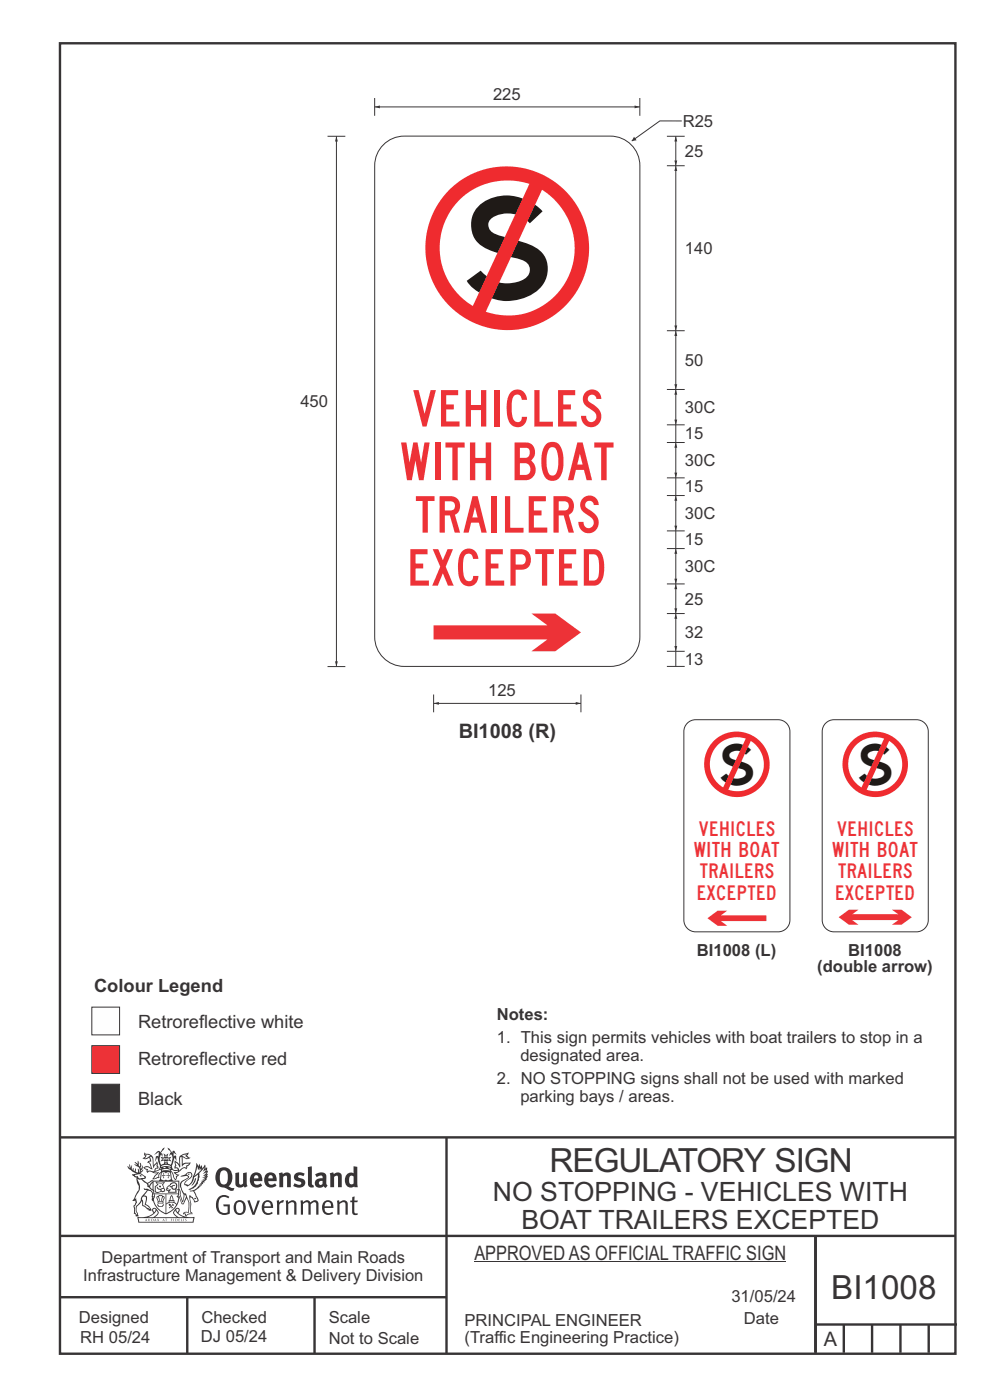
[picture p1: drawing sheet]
<svg xmlns="http://www.w3.org/2000/svg" width="210mm" height="297mm" viewBox="0 0 210 297" stroke-linecap="round" stroke-linejoin="round" font-family="sans-serif">
<g fill="none" stroke="#373435" stroke-width=".51">
<path d="M12.7 9.2h190v278h-190zM12.7 241.3h190M94.7 241.4v45.8M12.7 275.2h82M12.7 262.2h190.1M39.7 275.2v12M66.7 275.2v12M173 262.1v24.9M173 281h30M179 281v6M185 281v6M191 281v6"/>
<path d="M197 281v6"/>
</g>
<path d="M19.5 221.8h5.9v5.9h-5.9z" fill-rule="evenodd" fill="#ed3237" stroke="#373435" stroke-width=".21"/>
<path d="M19.5 230h5.9v5.9h-5.9z" fill-rule="evenodd" fill="#373435" stroke="#373435" stroke-width=".21"/>
<path d="M19.5 213.7h5.9v5.8h-5.9z" fill-rule="evenodd" fill="#fefefe" stroke="#373435" stroke-width=".21"/>
<g fill="#373435">
<path d="M47 248.4a2.55 2.55 0 0 0 0 2.7l.3 .2a.81 .81 0 0 0 1-1v-.5a1.04 1.04 0 0 0-1.1-1.5zM46.3 248.1a1.82 1.82 0 0 1 2.1-.2 1.82 1.82 0 0 1 .9 1.8 2.29 2.29 0 0 1-.8 2l.7 .3h.5l-.2 .6a2.87 2.87 0 0 1-2-.7 2.12 2.12 0 0 1-1.7-3.1z" fill-rule="evenodd"/>
<path d="M49.9 248.9l.8-.2v2a.46 .46 0 0 0 .3 .6 .46 .46 0 0 0 .6-.3v-2.1l.7-.2v2.4l.2 .5-.5 .3-.3-.3a1.02 1.02 0 0 1-1.2 .3 1.02 1.02 0 0 1-.6-1.1z" fill-rule="evenodd"/>
<path d="M54 249.5l-.1 .5h.9a.49 .49 0 0 0-.2-.6 .49 .49 0 0 0-.6 .1zM53.4 249.1a1.34 1.34 0 0 1 1.6-.2 1.34 1.34 0 0 1 .6 1.5v.2h-1.7a.77 .77 0 0 0 .5 .8 .77 .77 0 0 0 .9-.4l.3 .5a1.59 1.59 0 0 1-2 .2 1.59 1.59 0 0 1-.5-2.1z" fill-rule="evenodd"/>
<path d="M57 249.5l-.1 .5h1a.49 .49 0 0 0-.2-.6 .49 .49 0 0 0-.7 .1zM56.4 249.1a1.34 1.34 0 0 1 1.6-.2 1.34 1.34 0 0 1 .7 1.5v.2h-1.8a.77 .77 0 0 0 .5 .8 .77 .77 0 0 0 .9-.4l.4 .5a1.59 1.59 0 0 1-2.1 .2 1.59 1.59 0 0 1-.5-2.1z" fill-rule="evenodd"/>
<path d="M59.2 248.9l.7-.2 .1 .4a.95 .95 0 0 1 1-.3 .95 .95 0 0 1 .7 .8v2.3h-.8v-2.3a.46 .46 0 0 0-.8 .1v2.2h-.8z" fill-rule="evenodd"/>
<path d="M62.6 249.1a1.75 1.75 0 0 1 2-.1l-.2 .5-.6-.2a.43 .43 0 0 0-.6 .3l.4 .3a1.04 1.04 0 0 1 1.2 1.1 1.04 1.04 0 0 1-1.4 1l-1.2-.4 .3-.6 1 .4 .4-.4a.88 .88 0 0 0-1-.5l-.4-.2-.1-.4z" fill-rule="evenodd"/>
<path d="M65.3 247.6l.8-.2 .1 3.8 .3 .2 .1 .4a.88 .88 0 0 1-1 0 .88 .88 0 0 1-.3-1z" fill-rule="evenodd"/>
<path d="M67.8 250.6a.43 .43 0 0 0-.1 .7 .43 .43 0 0 0 .7-.1v-.7zM66.8 249.1a1.7 1.7 0 0 1 2.4 .1v1.9l.3 .4-.4 .5-.5-.4a1.03 1.03 0 0 1-1.7-.1 1.03 1.03 0 0 1 .8-1.5h.7v-.4a.8 .8 0 0 0-1.2 .1z" fill-rule="evenodd"/>
<path d="M70 248.9l.7-.2 .1 .4a.95 .95 0 0 1 1-.3 .95 .95 0 0 1 .7 .8v2.3h-.8v-2.3a.46 .46 0 0 0-.8 .1v2.2h-.8z" fill-rule="evenodd"/>
<path d="M74.3 249.5a1.48 1.48 0 0 0 0 1.7h.5l.2-.1v-1.5l-.3-.2zM75 247.4l.8 .1 .1 4.4h-.7l-.1-.2a1.26 1.26 0 0 1-1.4 0 1.26 1.26 0 0 1-.5-1.3 1.29 1.29 0 0 1 .4-1.4 1.29 1.29 0 0 1 1.4-.1z" fill-rule="evenodd"/>
<path d="M46.4 253.9a1.72 1.72 0 0 1 2.3 0l-.3 .3a1.24 1.24 0 0 0-1.4-.2 1.24 1.24 0 0 0-.6 1.4 1.49 1.49 0 0 0 1.2 1.9l.7-.1v-1.3h-.8l-.1-.4h1.3v1.9a1.93 1.93 0 0 1-2.2 0 1.93 1.93 0 0 1-.7-2.2l.2-.8z" fill-rule="evenodd"/>
<path d="M50.4 255.1a1.65 1.65 0 0 0 .2 2.2 .99 .99 0 0 0 1-1.4 .78 .78 0 0 0-.4-.8 .78 .78 0 0 0-.8 0zM50 254.9a1.33 1.33 0 0 1 1.6-.1 1.33 1.33 0 0 1 .5 1.4 1.31 1.31 0 0 1-1.3 1.6 1.31 1.31 0 0 1-1.2-1.6v-.6z" fill-rule="evenodd"/>
<path d="M52.5 254.7l.4-.1 .9 2.6 .8-2.5h.5l-1.1 3h-.5z" fill-rule="evenodd"/>
<path d="M56.3 255.2l-.2 .7h1.3a.7 .7 0 0 0-.3-.8 .7 .7 0 0 0-.8 .1zM55.9 255a1.22 1.22 0 0 1 1.5-.2 1.22 1.22 0 0 1 .5 1.5h-1.8a.93 .93 0 0 0 .5 1 .93 .93 0 0 0 1.1-.2l.2 .3a1.43 1.43 0 0 1-1.8 .1 1.43 1.43 0 0 1-.6-1.7z" fill-rule="evenodd"/>
<path d="M58.7 254.7l.4-.1 .1 .5 .4-.4 .6-.1-.2 .5a.66 .66 0 0 0-.8 .7v1.9h-.4z" fill-rule="evenodd"/>
<path d="M60.6 254.7l.4-.1 .1 .5a.94 .94 0 0 1 1-.5 .94 .94 0 0 1 .8 .8v2.3h-.5l-.1-2.5a.81 .81 0 0 0-1.2 .3v2.2h-.4z" fill-rule="evenodd"/>
<path d="M63.7 254.7l.5-.1 .1 .5 .4-.3a.78 .78 0 0 1 1.1 .3 .9 .9 0 0 1 1-.5 .9 .9 0 0 1 .8 .8v2.3h-.5l-.1-2.5a.67 .67 0 0 0-1.1 .3v2.2h-.5v-2.4l-.4-.3-.7 .4v2.3h-.5z" fill-rule="evenodd"/>
<path d="M69 255.2l-.1 .7h1.3a.7 .7 0 0 0-.3-.8 .7 .7 0 0 0-.9 .1zM68.7 255a1.22 1.22 0 0 1 1.5-.2 1.22 1.22 0 0 1 .5 1.5h-1.8a.93 .93 0 0 0 .4 1 .93 .93 0 0 0 1.2-.2l.1 .3a1.44 1.44 0 0 1-1.7 .1 1.44 1.44 0 0 1-.6-1.7z" fill-rule="evenodd"/>
<path d="M71.4 254.7l.5-.1 .1 .5a.94 .94 0 0 1 1-.5 .94 .94 0 0 1 .8 .8v2.3h-.5l-.1-2.5a.81 .81 0 0 0-1.2 .3v2.2h-.4z" fill-rule="evenodd"/>
<path d="M74.7 253.9l.5-.1v.9h.7l-.1 .3h-.6v2.2l.1 .2h.5l.1 .3a.75 .75 0 0 1-1.2-.6v-2.1h-.4v-.3h.4z" fill-rule="evenodd"/>
<path d="M30.8 244.9l1.1 .3-.9 .5h-.4l.6-.5zM31.8 245.4h.2a2.44 2.44 0 0 1 .4 1.9l.1 .5 .7-1-.1 .6 .3 .3a.57 .57 0 0 0-.6 .7l-1-.1-.5 .2 .2-.5-.8-.3 .7-.1 .9 .5 .1-.1-.6-1.3-.2-.2h.5zM30.7 244.4l-.1 .5 .2 .4-.6 .4a1.04 1.04 0 0 0 1.4-.1l.2 .6-.3 .1-.2 .4a.94 .94 0 0 1 .8 1.1l-.2-.1a1.16 1.16 0 0 0-1.5-.1l.3 .4 .4 .2 .1 .5 .2 .1 .1-.2a.94 .94 0 0 1 1.1 .2l.8 .1-1.2 1.2a1.13 1.13 0 0 0 1.2-.2l.4-.1-.1-.4 .5-.8a.83 .83 0 0 0-.6 1.1l-.3-.1-.7 .4 1.1-1.4-.5 .1-.5-.1 1.3-.5-.1-.1-.9 .4v-.3l.2-.2 .3 .1 .1-.3-.2-.4v-.6l-.1-.4-.7 1v-.7a1.42 1.42 0 0 0-1.6-1.8z" fill-rule="evenodd"/>
<path d="M38.5 245.2l.5-.2 .7-.1-.6 .3 .8 .5h-.3zM38.3 245.5l.2-.1 .1 2a1.69 1.69 0 0 1 1.6-.6l-.8 .5 .1 .5a1.1 1.1 0 0 0-1.5 .6l-.1-.5-.2-.2h-.5l.3-.4-.3-.7a1.42 1.42 0 0 1 .8 1.1l.2-.1zM37.1 246.2l.1 1-.2 .3 .1 .4h.5l.1 .2a.96 .96 0 0 1-1.1-.1l-.1 .1a1.06 1.06 0 0 0 1.3 .2v.1a.72 .72 0 0 1-1 .2l.3 .5 .6 .2-.4 .2-.1 .6-.2-.3-.4-1.1-.4-.4 .4 .9a1.54 1.54 0 0 0 .7 1.2l.2-.3a.58 .58 0 0 1 .4-.8l.2-.1h-.3l-.5-.3 .9-.5a.93 .93 0 0 1 1.2-.5v.2l.2-.2 .1-.5a.99 .99 0 0 0 .7-.8l-1.3 .1-.3 .2-.1-1.4 .9 .4 .9-.3h-.4l-.5-.4 .4-.7-.6 .2a1.46 1.46 0 0 0-1.4 2.1v.4l-.2-.4z" fill-rule="evenodd"/>
<path d="M35.6 248.9l.2 .1-.1 .3 .4 .1h-.4v.6l-.1-.6h-.3l.3-.1z" fill-rule="evenodd"/>
<path d="M34.6 248.9l.2 .1v.3l.3 .1h-.3l-.1 .6v-.6h-.4l.4-.1z" fill-rule="evenodd"/>
<path d="M34.3 248.8a.57 .57 0 0 1 .9 .2 .57 .57 0 0 1 .9-.2l.2 1.4h-.2a.57 .57 0 0 1-.9 0 .69 .69 0 0 1-1.1 0zM34.2 248.1l-.3 2.1-.2 .4h3l-.2-.4-.3-2.1h-.2v.2l-.8-.1-.8 .1v-.2z" fill-rule="evenodd"/>
<path d="M34.2 252.4a.3 .3 0 0 0 .6 0 .3 .3 0 0 0-.6 0zM33.3 250.9l.3 .3-.3 .4a.79 .79 0 0 0 0 1.3l.8-.2-.1-.3a.55 .55 0 0 1-.7-.6l.1-.1 .2 .3 .3 .2 .8-.2-.4-.7 .4-.4-.7 .2zM33 250.7l1.1 .2 .9-.2-.4 .6 .4 1.2a.56 .56 0 0 1-.8 .3l-.2 .1a.73 .73 0 0 1-.9 .1 .73 .73 0 0 1-.3-1v-.4l.6-.4z" fill-rule="evenodd"/>
<path d="M35.6 251.8l.7-.4a.58 .58 0 0 1 1-.1 .58 .58 0 0 1-.4 .9l-.3-.3a.43 .43 0 0 1 .6-.4 .57 .57 0 0 0-.8 .2l-.2-.1-.3 .1 .4 .2a.55 .55 0 0 0 .9 .4v.5h-1.3l.3-.4-.1-.1-.6 .1 .2-.3-.2-.1zM35.4 251.8l-.1 .2a.39 .39 0 0 0 .2 .6h.3l-.2 .4h1.9l-.1-.8a.86 .86 0 0 0-.1-1.3 .86 .86 0 0 0-1.3 .4z" fill-rule="evenodd"/>
<path d="M36 254.8h.8v.2h-.8zM36.4 253.8l.2 .8h-.4zM36.4 253.5l-.3 .5-.1 .6h-.2v.4l-.7 .4 .2 .1a1.48 1.48 0 0 1 2.1 .2l.2-.1-.6-.5v-.5h-.2l-.1-.6z" fill-rule="evenodd"/>
<path d="M35.8 255.4l.4 .1 .1 .3 .3-.2-.2-.2a.38 .38 0 0 1 .5 .5l-.2-.2-.3 .2 .3 .2-.3 .3-.1-.4-.4 .4-.1-.2 .4-.3-.1-.1-.2 .1z" fill-rule="evenodd"/>
<path d="M34.5 254h.2v.2l-.2 .6h-.2zM33.6 255.3h.9v.2a.55 .55 0 0 1-.8 .4v-.2l-.2-.1zM33.4 254h.2l.2 .8h-.2zM33.6 255l.8-.1 .1 .2h-.8zM33.8 253.7h.5l-.2 1.1h-.1zM33.3 253.8l-.1 .3 .3 1.1a.48 .48 0 0 0-.1 .6 .48 .48 0 0 0 .5 .2h.5a.49 .49 0 0 0 .2-.8l.3-1.1-.1-.3a1.42 1.42 0 0 0-1.5 0z" fill-rule="evenodd"/>
<path d="M33.7 251.5l.4 .1 .1 .3h-.3z" fill-rule="evenodd"/>
<path d="M41.3 250.1l.3-.2-.2 .8-.6 .8h-.2l.5-.7z" fill-rule="evenodd"/>
<path d="M39.7 249l.3-.2 .5 .2a.88 .88 0 0 1-.6 1.1 1.22 1.22 0 0 0-.8 1.3l.5 .2a.72 .72 0 0 0 .9-.4l.5-.8 .2-.6 .8-.6v.2a2.85 2.85 0 0 1-2 2.9l.1 .1a2.13 2.13 0 0 0 1.9-1.5v-.3a2.01 2.01 0 0 0 .3-1.7l1.1-1.3-.4 1 .7-.5-.7 1 .8-.4-.8 .8 .7-.2-.9 .6 .8-.1-.8 .4h.7l-.8 .3 .3 .2h-.4l.2 .3h-.4l.2 .3h-.4l.1 .2h-.1a2.16 2.16 0 0 1-2 1.1l.1 .2 .4-.1a.76 .76 0 0 1 .7 .8l.5 1.2-.6 .2a1.45 1.45 0 0 0-1.1-1.3l.2 1.8-.1 1.8 .4 .3a1.07 1.07 0 0 0-1.2 .4v-.3l-.5-.2a.87 .87 0 0 1 1.1-.1v-.7a4.4 4.4 0 0 0-.6-3.1l-.1-.3h-.2a2.16 2.16 0 0 1-.7-2.2l.3-.4 1.2-.7a.55 .55 0 0 0-.4-.8zM37.8 252.4a.76 .76 0 0 1 .3 1.1l.6 1.6 .4-1.7 .2 .1a.61 .61 0 0 1-.1 .9l-.3 .8-.2 .1-.7-1.6-.3 .1a1.18 1.18 0 0 0 .1-1.4zM41.8 247.5l.2 .7 .3-.5v.6l.4-.5a1.9 1.9 0 0 1-1.2 1.4l-.3 .3zM38.2 249.6l1.4-.2 .2 .2v.3l-.5 .2a1.26 1.26 0 0 0-.9 1.9l.2 .7a1.84 1.84 0 0 1 .1 2.1l-.4-1.4a.96 .96 0 0 0-.4-1.2l-.4 .2a.78 .78 0 0 1 0 1.3l.1 .3h.4l.4 1.1a.38 .38 0 0 0 .2 .4 .38 .38 0 0 0 .4-.1l.6-1.2a2.94 2.94 0 0 1 .4 2.5l-.1 .4h-.8l-.3 .4v.2l.4-.1 .1 .4 .2 .1a1.02 1.02 0 0 1 1.3-.5v-.4l-.3-.1 .1-1.8-.3-1.3h.1a1.14 1.14 0 0 1 .8 1 .63 .63 0 0 0 .8-.2 .63 .63 0 0 0-.2-.9l-.6-1.2 .9-.6 .2-.4h.3l-.1-.2h.4l-.1-.3h.3l-.1-.3 .5-.1-.2-.2 .6-.4v-.2h-.2l.4-.5h-.3l.3-.5-.4 .1 .4-.5v-.3l-.3 .2 .2-.7-.1-.2-.4 .3v-.8l-.6 .8-.2-.8-.2 .5-.3-.7-.1 .6-.5-.8-.1 1.4-.6 1.8a1.81 1.81 0 0 1-1 1.5l-.6-.2a1.75 1.75 0 0 1 1.1-1.2 .75 .75 0 0 0 .1-1.3 .75 .75 0 0 0-1.2 .4z" fill-rule="evenodd"/>
<path d="M41.2 254.1h.3l.2 .2-.4 .1z" fill-rule="evenodd"/>
<path d="M29.4 258.4h11.6l-.1 .8h-11.4zM31.3 258.2l.5-.1a2.48 2.48 0 0 0 1.4-1.3l.3 .5-.5 .6-.5 .3zM32.5 256.6l.3-.2 .2 .1-.3 .7zM37.2 256.8a2.65 2.65 0 0 0 1.8 1.4h-1.1l-.5-.3-.5-.6zM37.4 256.5l.2-.1 .3 .2-.3 .6zM29.2 258.2l.1 1.2h11.8l.2-1.1-.2-.1a4.1 4.1 0 0 1-3.3-.9l.3-.4-.1-.6a1.06 1.06 0 0 0-1.3 1l.2 .4 .6 .5h-4.7l.3-.1a.84 .84 0 0 0 .6-.8 .84 .84 0 0 0-.5-.8l-.3-.2h-.5l-.1 .6 .3 .4a4.2 4.2 0 0 1-3.4 .9z" fill-rule="evenodd"/>
<path d="M31 258.7l.1 .2h-.2zM31 258.5l-.3 .6 .4-.2 .2 .2z" fill-rule="evenodd"/>
<path d="M31.3 258.6h.3v.4a.25 .25 0 0 0 .2-.1 .25 .25 0 0 0-.1-.3h.1a.29 .29 0 0 1 0 .4 .29 .29 0 0 1-.4 0 .29 .29 0 0 1 0-.4z" fill-rule="evenodd"/>
<path d="M32.2 258.6a.22 .22 0 0 1 .3 .2 .22 .22 0 0 1-.3 .2zM32 258.6l.1 .4a.33 .33 0 0 0 .4 0 .33 .33 0 0 0 0-.4 .33 .33 0 0 0-.5 0z" fill-rule="evenodd"/>
<path d="M32.9 258.7l.1 .2h-.2zM32.9 258.5l-.2 .6 .3-.2 .2 .2z" fill-rule="evenodd"/>
<path d="M33.3 258.6h.2l.1 .1 .2-.1-.2 .2 .2 .3-.3-.3-.1 .3h-.1l.2-.3z" fill-rule="evenodd"/>
<path d="M34.7 258.7l.1 .2h-.2zM34.7 258.5l-.3 .6 .4-.2 .2 .2z" fill-rule="evenodd"/>
<path d="M35 258.5h.5l-.2 .1v.5h-.2l.1-.5z" fill-rule="evenodd"/>
<path d="M36.2 258.6l.3-.1-.1 .1v.2h.1h-.1v.3h-.2z" fill-rule="evenodd"/>
<path d="M36.7 258.6h.2v.5h-.2z" fill-rule="evenodd"/>
<path d="M37.3 258.6a.22 .22 0 0 1 .3 .2 .22 .22 0 0 1-.3 .2zM37.1 258.6v.4a.33 .33 0 0 0 .5 0 .33 .33 0 0 0 0-.4 .33 .33 0 0 0-.5 0z" fill-rule="evenodd"/>
<path d="M37.8 258.6l.4-.1-.2 .1v.2h.1h-.1v.2l.2 .1h-.4z" fill-rule="evenodd"/>
<path d="M38.4 258.6h.2l-.1 .4 .2 .1h-.3z" fill-rule="evenodd"/>
<path d="M38.9 258.6h.2v.5h-.2z" fill-rule="evenodd"/>
<path d="M39.3 258.6h.2h-.1l.2 .3-.2 .2-.1-.1v-.1l.2 .1z" fill-rule="evenodd"/>
<path d="M34.2 247.4a1.51 1.51 0 0 1 2 .2 2.67 2.67 0 0 0-2.1 0zM35.7 247.6l.4 .1 .1 .3-.4-.1zM34.6 247.6h.5l.1 .2h-.4zM34 247.8l.3 .2h-.3zM34.9 246.9l.3-.2 .3 .2zM34.9 245.6l.2 .1v.3h-.2zM35 245.1l.2 .2 .2-.2-.1 .3h-.2zM35.1 246.3h.2l.1 .4-.2-.2-.2 .2zM35.3 245.7l.2-.1v.4h-.2zM34.4 245.7h.3l.1 .3-.4 .1 .2-.2zM35.7 245.7h.3l-.2 .2 .2 .2-.4-.1zM32.7 244.9l1-.5-.1 1-.2-.2-.3 .2-.3 1.1 .5-1 .3 .9a1.84 1.84 0 0 1 .2 1.7l.4 .1a2.48 2.48 0 0 1 2.2 0l.2-.2-.2-.7 .7-1.8 .4 .7-.2-1-.2-.1-.2 .3v-.9l.6 .4-.6-.8-.3 .1-.1 .4-.5-.9-.5-.3 .2 .5 .6 .5-.5 .8 .4-.4a2.06 2.06 0 0 1 0 2.3l-.5-.2-.2-.6 .1-.1 .8 .2-.4-.5 .4-.5-.7 .2-.2-.2 .2-.7-.5 .4-.5-.4 .2 .7-.2 .2-.7-.2 .4 .5-.4 .5 .8-.2 .1 .1-.2 .6-.5 .2a2.02 2.02 0 0 1 0-2.2l.3 .5-.1-.7-.3-.1 .8-1.2-.4 .3-.5 .8-.2-.3a.8 .8 0 0 0-.8 .5z" fill-rule="evenodd"/>
<path d="M29.2 250.1l.3 .1a.61 .61 0 0 1 .8 .4l.3 .2a.8 .8 0 0 1 .6 1l.4 .1 .5 .5a1 1 0 0 1 .5 1.1l-.1 .7v-.5h-.1a.96 .96 0 0 0-.8-1.3l-.2-.2h-.7l-.1-.1-.1 .1 .1 .3h.6l-1.2 1.3-.2 1-.4 .6a1.33 1.33 0 0 0-.5 1.8l.2 .5a1.26 1.26 0 0 1-.5-1.5l-.1-.3a1.56 1.56 0 0 0 .4-1.7l-.3 .2 .2-.5a3.2 3.2 0 0 0 .7-3zM30.4 253.9h.4a2.06 2.06 0 0 1-.1 1.6l.7 .5 .4 .4-.6-.1-.8-.6-.1-.9a.51 .51 0 0 1 .1-.9zM28.6 249.3a1.52 1.52 0 0 1 2.1 .5l-1.1 .2-.2-.1-.1-.4h-.5zM27.5 247v.8l-.3-.4h-.1a3.1 3.1 0 0 0 1.9 1.6l-1 .1 .5 .6 .5 .1 .1 1.1a1.84 1.84 0 0 1-.3 2.5l-.4 .9-.3 .4 .2 .1 .4-.1 .1 .4-.2 .5-.3 .2 .1 1.7h.2l.3 .5 .1 .1 .4-.1-.1-.5a1.3 1.3 0 0 1-.1-1.7l.9-1 .1 1.1 .6 .2 .5 .5 .1-.1 .2 .3h.5a1.85 1.85 0 0 0-1.2-1.4l.1-.3a1.39 1.39 0 0 0 0-1.4l-.5-.1 .5-.5a.66 .66 0 0 1 .9-.4 .66 .66 0 0 1 .3 .9l-.1 .4 .2-.1v.2l-.1 .3 .2 .5 .1-.3a2.24 2.24 0 0 0 .1-2.2 .73 .73 0 0 1-.7-.7 .73 .73 0 0 1 .6-.7v-.2a.94 .94 0 0 0-.9 .8 .48 .48 0 0 1-.1-.6 .48 .48 0 0 1 .5-.2l.5-.3a.51 .51 0 0 0-.8 .2l-.5 .2-1-.8h.6l.2-.5-1.2-.7 .5-.5v-.3l-.5 .4 .1-.2a.69 .69 0 0 0 .2-1v.4l-.2 .3v-1.1l-.3-.2 .1 .6-.1 .2-.4-1.3v.7l-.6-.4 .5 .7-.6-.2 .3 .3a1 1 0 0 1 .7 1.4l-.2-.8v.9l-.5-.2v-.8l-.2 .7-.2-.1-.1-.6-.2 .4-.2-.2 .1-.7-.2 .5z" fill-rule="evenodd"/>
<path d="M29.6 249.4l.2-.1 .3 .2z" fill-rule="evenodd"/>
<path d="M32.4 250.5h5.6v2l-.2-.1v-1.7h-5.2v2.5h5.2v-.8l.1 .2-.1 1.1v-.3h-2.5v4a4.1 4.1 0 0 0 2.6-3.6l.1-.1a4 4 0 0 1-2.8 3.9 4.2 4.2 0 0 1-2.8-4.7l.1 1.2 .1-.1a3.8 3.8 0 0 0 2.5 3.4v-4h-2.5l-.2-.9z" fill-rule="evenodd"/>
<circle cx="40" cy="249.1" r=".17"/>
</g>
<path d="M100.6 267.7h66.2" fill="none" stroke="#373435" stroke-width=".21"/>
<path d="M90.2 52.7a17.4 17.4 0 0 0 34.7 0 17.4 17.4 0 0 0-34.7 0zM115 40.3l-12 25.8a14.3 14.3 0 0 0 17.6-7.4 14.3 14.3 0 0 0-5.4-18.3zM97.3 42.6a14.8 14.8 0 0 1 15-3.6l-12 25.9a14.4 14.4 0 0 1-3-22.3z" fill-rule="evenodd" fill="#ef2b2f"/>
<path d="M143.4 123.9v6.3" fill="none" stroke="#373435" stroke-width=".21"/>
<g fill="#373435">
<path d="M143.4 123.9l.3 1.1h-.7z"/>
<path d="M143 129.1h.7l-.3 1.1z"/>
</g>
<path d="M143.4 116.4v7.5" fill="none" stroke="#373435" stroke-width=".21"/>
<g fill="#373435">
<path d="M143.4 116.4l.3 1.1h-.7z"/>
<path d="M143 122.8h.7l-.3 1.1z"/>
</g>
<path d="M143.4 105.1v7.5" fill="none" stroke="#373435" stroke-width=".21"/>
<g fill="#373435">
<path d="M143.4 105.1l.3 1.1h-.7z"/>
<path d="M143 111.5h.7l-.3 1.1z"/>
</g>
<path d="M143.4 93.9v7.5" fill="none" stroke="#373435" stroke-width=".21"/>
<g fill="#373435">
<path d="M143.4 93.9l.3 1.1h-.7z"/>
<path d="M143 100.3h.7l-.3 1.1z"/>
</g>
<path d="M143.4 35.2v35" fill="none" stroke="#373435" stroke-width=".21"/>
<g fill="#373435">
<path d="M143.4 35.2l.3 1.1h-.7z"/>
<path d="M143 69.1h.7l-.3 1.1z"/>
</g>
<path d="M79.5 22.7h56.2" fill="none" stroke="#373435" stroke-width=".21"/>
<g fill="#373435">
<path d="M79.5 22.7l1.1-.3v.6z"/>
<path d="M134.6 22.4l1.1 .3-1.1 .3z"/>
</g>
<path d="M143.4 70.2v12.4" fill="none" stroke="#373435" stroke-width=".21"/>
<g fill="#373435">
<path d="M143.4 70.2l.3 1.1h-.7z"/>
<path d="M143 81.5h.7l-.3 1.1z"/>
</g>
<path d="M143.4 28.9v6.3" fill="none" stroke="#373435" stroke-width=".21"/>
<g fill="#373435">
<path d="M143.4 28.9l.3 1.1h-.7z"/>
<path d="M143 34.1h.7l-.3 1.1z"/>
</g>
<path d="M143.4 130.2v8" fill="none" stroke="#373435" stroke-width=".21"/>
<g fill="#373435">
<path d="M143.4 130.2l.3 1.1h-.7z"/>
<path d="M143 137.1h.7l-.3 1.1z"/>
</g>
<g fill="none" stroke="#373435" stroke-width=".21">
<path d="M135.7 20.8v3.8M141.5 35.2h3.7M141.5 28.9h3.7M141.5 70.2h3.7M141.5 93.9h3.7M141.5 90.1h3.7M143.4 90.1v3.8M141.5 112.6h3.7M141.5 116.4h3.7M141.5 101.4h3.7M141.5 105.1h3.7M143.4 101.4v3.7"/>
<path d="M143.4 112.6v3.8M141.5 138.2h3.7M141.5 130.2h3.7M141.5 123.9h3.7"/>
</g>
<path d="M92 132.7h24.1l-3.4-2.5h5.1l5.4 4-5.4 4h-5.1l3.4-2.5h-24.1z" fill-rule="evenodd" fill="#ed3237"/>
<path d="M81.3 30.7a6.2 6.2 0 0 1 4.4-1.8h43.8a6.3 6.3 0 0 1 6.2 6.2v100a6.3 6.3 0 0 1-6.2 6.3h-43.8a6.3 6.3 0 0 1-6.2-6.3v-100a6.2 6.2 0 0 1 1.8-4.4zM144.6 25.7h-4.6l-6 4.2" fill="none" stroke="#373435" stroke-width=".21"/>
<path d="M134.5 29l.5 .8-1 .1z" fill="#373435"/>
<path d="M92 149.2h31.2" fill="none" stroke="#373435" stroke-width=".21"/>
<g fill="#373435">
<path d="M122.1 148.9l1.1 .3-1.1 .3z"/>
<path d="M92 149.2l1.1-.3v.6z"/>
</g>
<path d="M71.4 28.9v112.5" fill="none" stroke="#373435" stroke-width=".21"/>
<g fill="#373435">
<path d="M71.4 28.9l.3 1.1h-.6z"/>
<path d="M71.1 140.3h.6l-.3 1.1z"/>
</g>
<path d="M69.5 28.9h3.8M79.5 20.8v3.8M143.4 82.6v7.5M69.5 141.4h3.8" fill="none" stroke="#373435" stroke-width=".21"/>
<g fill="#373435">
<path d="M143.4 82.6l.3 1.1h-.7z"/>
<path d="M143 89h.7l-.3 1.1z"/>
</g>
<path d="M141.5 82.6h3.7M143.4 138.2v3.2M92 147.3v3.8M123.2 147.3v3.8M141.5 141.4h3.7M175 153.6a2.5 2.5 0 0 1 1.9-.9h17.5a2.51 2.51 0 0 1 2.5 2.5v40a2.51 2.51 0 0 1-2.5 2.5h-17.5a2.51 2.51 0 0 1-2.5-2.5v-40l.1-.6z" fill="none" stroke="#373435" stroke-width=".21"/>
<g fill="#ed3237">
<path d="M177.9 194.6l2.2-1.6h2l-1.4 1h9.7v1.2h-9.7l1.4 1h-2z" fill-rule="evenodd"/>
<path d="M180.9 194h9.7l-1.4-1h2l2.2 1.6-2.2 1.6h-2l1.4-1h-9.7z" fill-rule="evenodd"/>
</g>
<path d="M178.7 162.2a7 7 0 0 0 13.9 0 7 7 0 0 0-13.9 0zM188.6 157.2l-4.8 10.3 1.2 .3h1.3a5.8 5.8 0 0 0 5-4.5 5.8 5.8 0 0 0-2.7-6.1zM181.5 158.1a5.9 5.9 0 0 1 6-1.4l-4.8 10.3-1-.7-.8-1a5.7 5.7 0 0 1 .6-7.2z" fill-rule="evenodd" fill="#ef2b2f"/>
<path d="M150.1 194.8l2.1-1.6h2.1l-1.4 1h9.7v1.2h-9.7l1.4 1h-2.1z" fill-rule="evenodd" fill="#ed3237"/>
<path d="M145.6 153.6a2.5 2.5 0 0 1 2-.9h17.5a2.51 2.51 0 0 1 2.5 2.5v40a2.51 2.51 0 0 1-2.5 2.5h-17.5a2.51 2.51 0 0 1-2.5-2.5v-40v-.6z" fill="none" stroke="#373435" stroke-width=".21"/>
<path d="M149.4 162.2a6.9 6.9 0 0 0 13.8 0 6.9 6.9 0 0 0-13.8 0zM159.3 157.2l-4.8 10.3 1.2 .3h1.3a5.8 5.8 0 0 0 4.9-4.5 5.8 5.8 0 0 0-2.6-6.1zM152.2 158.1a5.9 5.9 0 0 1 6-1.4l-4.8 10.3-1-.7-.8-1a5.7 5.7 0 0 1 .6-7.2z" fill-rule="evenodd" fill="#ef2b2f"/>
<text font-size="21.6" fill="#1f1a17" x="99" y="63.5">S</text>
<text font-size="11.1" fill="#ed3237" x="84.8" y="101.9">WITH BOAT</text>
<g font-size="10.8" fill="#ed3237">
<text x="87.4" y="90.5">VEHICLES</text>
<text x="88" y="113">TRAILERS</text>
<text x="86.2" y="124.2">EXCEPTED</text>
</g>
<g font-size="8.6" fill="#1f1a17">
<text x="152.9" y="166.5">S</text>
<text x="182.2" y="166.5">S</text>
</g>
<g font-size="7.1" fill="#373435">
<text x="116.6" y="248.6">REGULATORY SIGN</text>
<text x="176.3" y="275.6">BI1008</text>
</g>
<g font-size="5.6" fill="#373435">
<text x="104.6" y="254.9">NO STOPPING - VEHICLES WITH</text>
<text x="110.6" y="260.8">BOAT TRAILERS EXCEPTED</text>
</g>
<g font-size="4.4" fill="#ed3237">
<text x="147.2" y="181.9">WITH BOAT</text>
<text x="176.6" y="181.9">WITH BOAT</text>
</g>
<g font-size="4.3" fill="#ed3237">
<text x="148.2" y="177.3">VEHICLES</text>
<text x="177.6" y="177.3">VEHICLES</text>
<text x="147.7" y="190.8">EXCEPTED</text>
<text x="148.5" y="186.3">TRAILERS</text>
<text x="177.1" y="190.8">EXCEPTED</text>
<text x="177.8" y="186.3">TRAILERS</text>
</g>
<g font-size="4.2" fill="#373435">
<text x="97.3" y="156.7">BI1008 (R)</text>
<text x="100.6" y="267.2">APPROVED AS OFFICIAL TRAFFIC SIGN</text>
<text x="174.7" y="285.6">A</text>
</g>
<g font-size="3.9" fill="#373435">
<text x="20" y="210.4">Colour Legend</text>
<text x="29.3" y="218">Retroreflective white</text>
<text x="29.3" y="226">Retroreflective red</text>
<text x="29.3" y="234.3">Black</text>
</g>
<g font-size="3.5" fill="#373435">
<text x="104.6" y="21.3">225</text>
<text x="144.8" y="26.9">R25</text>
<text x="145.3" y="33.3">25</text>
<text x="145.3" y="53.9">140</text>
<text x="145.3" y="77.6">50</text>
<text x="63.7" y="86.4">450</text>
<text x="145.3" y="87.6">30C</text>
<text x="145.3" y="93.2">15</text>
<text x="145.3" y="98.9">30C</text>
<text x="145.3" y="104.5">15</text>
<text x="145.3" y="110.1">30C</text>
<text x="145.3" y="115.7">15</text>
<text x="145.3" y="121.4">30C</text>
<text x="145.3" y="128.3">25</text>
<text x="145.3" y="135.4">32</text>
<text x="145.3" y="141">13</text>
<text x="103.5" y="147.7">125</text>
<text x="147.8" y="202.9">BI1008 (L)</text>
<text x="179.9" y="202.8">BI1008</text>
<text x="173.4" y="206.2">(double arrow)</text>
<text x="105.4" y="216.5">Notes:</text>
<text x="105.4" y="221.2">1. This sign permits vehicles with boat trailers to stop in a</text>
<text x="110.4" y="225.1">designated area.</text>
<text x="105.4" y="229.9">2. NO STOPPING signs shall not be used with marked</text>
<text x="110.4" y="233.8">parking bays / areas.</text>
<text x="21.6" y="267.9">Department of Transport and Main Roads</text>
<text x="17.7" y="271.8">Infrastructure Management &amp; Delivery Division</text>
<text x="16.7" y="280.6">Designed</text>
<text x="42.7" y="280.6">Checked</text>
<text x="69.7" y="280.6">Scale</text>
<text x="98.5" y="281.3">PRINCIPAL ENGINEER</text>
<text x="155.1" y="276.1">31/05/24</text>
<text x="157.8" y="280.9">Date</text>
<text x="17" y="284.8">RH 05/24</text>
<text x="42.6" y="284.8">DJ 05/24</text>
<text x="69.7" y="285.2">Not to Scale</text>
<text x="98.5" y="284.8">(Traffic Engineering Practice)</text>
</g>
</svg>
